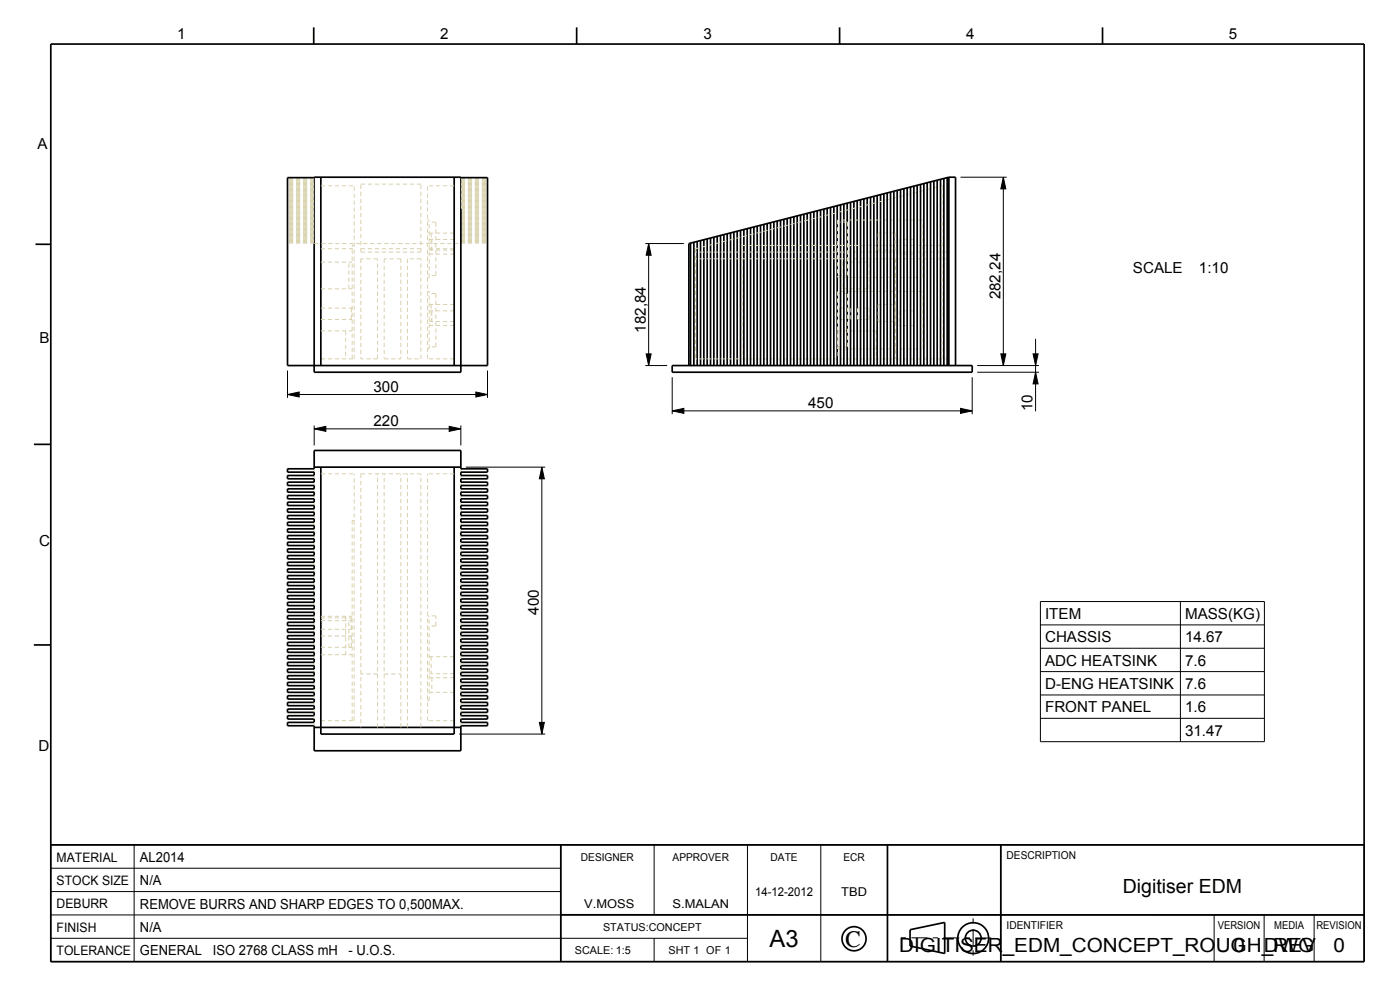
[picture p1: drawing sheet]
<svg xmlns="http://www.w3.org/2000/svg" width="420mm" height="297mm" viewBox="0 0 420 297" stroke-linecap="round" stroke-linejoin="round" font-family="sans-serif">
<g fill="#000">
<path d="M301 53.1l.7 3.5h-1.5zM194.6 73l.7 3.5h-1.5zM86.3 118.2l3.5-.7v1.5zM142.8 117.5l3.5 .7-3.5 .8zM193.8 106.1h1.5l-.7 3.5zM300.2 106.1h1.5l-.7 3.5zM310.7 111.6l.7 3.5h-1.5zM309.9 106.1h1.5l-.7 3.5zM94.3 128.5l3.5-.7v1.5zM134.8 127.8l3.5 .7-3.5 .8zM201.7 123.1l3.5-.7v1.5zM288.2 122.4l3.5 .7-3.5 .8z"/>
<path d="M162.6 140l.7 3.5h-1.5zM161.8 216.5h1.5l-.7 3.5z"/>
</g>
<g fill="none" stroke="#000" stroke-width=".3">
<path d="M288.2 53.1h13.8M301 53.1l.7 3.5h-1.5zM301 53.1v56.5M193.6 73h11.6M194.6 73l.7 3.5h-1.5zM194.6 73v36.6M86.3 118.2l3.5-.7v1.5zM86.3 118.2h60M86.3 111.1v8.1M142.8 117.5l3.5 .7-3.5 .8zM146.3 111.1v8.1M193.6 109.6h6.6"/>
<path d="M193.8 106.1h1.5l-.7 3.5zM201.7 113.1v11M291.7 113.1v11M293.2 111.6h18.5M293.2 109.6h18.5M300.2 106.1h1.5l-.7 3.5zM309.9 106.1h1.5l-.7 3.5zM310.7 111.6l.7 3.5h-1.5zM310.7 101.6v21.7M94.3 128.5l3.5-.7v1.5zM94.3 127.5v6M94.3 128.5h44"/>
<path d="M134.8 127.8l3.5 .7-3.5 .8zM138.3 127.5v6M201.7 123.1l3.5-.7v1.5zM201.7 123.1h90M288.2 122.4l3.5 .7-3.5 .8zM139.8 140h23.8M162.6 140l.7 3.5h-1.5zM162.6 140v80M312.1 180.3h67.2v42h-67.2zM312.1 187.3h67.2M312.1 194.3h67.2M354.1 180.3v42"/>
<path d="M161.8 216.5h1.5l-.7 3.5zM312.1 201.3h67.2M312.1 208.3h67.2M312.1 215.3h67.2M137.8 220h25.8M15.2 253.2h394v35h-394zM40.2 253.2v35M168.2 253.2v35M196.2 253.2v21M224.2 253.2v35M246.2 253.2v35M266.2 253.2v35"/>
<path d="M300.2 253.2v35M15.2 274.2h394M15.2 267.2h153M15.2 260.2h153M364.2 274.2v14M379.2 274.2v14M394.2 274.2v14M15.2 281.2h209M196.2 281.2v7"/>
</g>
<g fill="none" stroke="#000" stroke-width=".51">
<path d="M15.2 13.2h394v275h-394zM94.1 8.2v5M173 8.2v5M251.9 8.2v5M330.8 8.2v5M94.3 53.1h44v58.5h-44zM94.3 53.2h-8v56.4h60v-56.4h-8M96.3 53.1v56.5M136.3 53.1v56.5M258.2 59.9v49.7M259.2 59.6v50M260.2 59.4v50.2"/>
<path d="M261.2 59.1v50.5M262.2 58.8v50.8M263.2 58.6v51M264.2 58.3v51.3M265.2 58.1v51.5M266.2 57.8v51.8M267.2 57.6v52M268.2 57.3v52.3M269.2 57.1v52.5M270.2 56.8v52.8M271.2 56.5v53.1M272.2 56.3v53.3"/>
<path d="M273.2 56v53.6M274.2 55.8v53.8M275.2 55.5v54.1M276.2 55.3v54.3M277.2 55v54.6M278.2 54.8v54.8M279.2 54.5v55.1M280.2 54.3v55.3M281.2 54v55.6M282.2 53.7v55.9M283.2 53.5v56.1M284.2 53.2v56.4"/>
<path d="M284.7 53.1h2v56.5M284.7 53.1l-78 19.9v36.6M284.7 53.1v56.5M10.7 73.2h4.5M207.2 72.9v36.7M208.2 72.6v37M209.2 72.4v37.2M210.2 72.1v37.5M211.2 71.8v37.8M212.2 71.6v38M213.2 71.3v38.3M214.2 71.1v38.5"/>
<path d="M215.2 70.8v38.8M216.2 70.6v39M217.2 70.3v39.3M218.2 70.1v39.5M219.2 69.8v39.8M220.2 69.5v40.1M221.2 69.3v40.3M222.2 69v40.6M223.2 68.8v40.8M224.2 68.5v41.1M225.2 68.3v41.3M226.2 68v41.6"/>
<path d="M227.2 67.8v41.8M228.2 67.5v42.1M229.2 67.3v42.3M230.2 67v42.6M231.2 66.7v42.9M232.2 66.5v43.1M233.2 66.2v43.4M234.2 66v43.6M235.2 65.7v43.9M236.2 65.5v44.1M237.2 65.2v44.4M238.2 65v44.6"/>
<path d="M239.2 64.7v44.9M240.2 64.5v45.1M241.2 64.2v45.4M242.2 63.9v45.7M243.2 63.7v45.9M244.2 63.4v46.2M245.2 63.2v46.4M246.2 62.9v46.7M247.2 62.7v46.9M248.2 62.4v47.2M249.2 62.2v47.4M250.2 61.9v47.7"/>
<path d="M251.2 61.6v48M252.2 61.4v48.2M253.2 61.1v48.5M254.2 60.9v48.7M255.2 60.6v49M256.2 60.4v49.2M257.2 60.1v49.5M201.7 109.6h90v2h-90zM10.2 133.2h5M86.3 140.5h8v-5.5h44v5.5h8v1h-8v1h8v1h-8v1h8v1h-8v1h8v1h-8v1h8v1h-8v1h8v1h-8v1h8v1h-8v1h8v1h-8v1h8v1h-8v1h8v1h-8v1h8v1h-8v1h8v1h-8v1h8v1h-8v1h8v1h-8v1h8v1h-8v1h8v1h-8v1h8v1h-8v1h8v1h-8v1h8v1h-8v1h8v1h-8v1h8v1h-8v1h8v1h-8v1h8v1h-8v1h8v1h-8v1h8v1h-8v1h8v1h-8v1h8v1h-8v1h8v1h-8v1h8v1h-8v1h8v1h-8v1h8v1h-8v1h8v1h-8v1h8v1h-8v1h8v1h-8v1h8v1h-8v1h8v1h-8v1h8v1h-8v1h8v1h-8v1h8v1h-8v7.5h-44v-7.5h-8v-1h8v-1h-8v-1h8v-1h-8v-1h8v-1h-8v-1h8v-1h-8v-1h8v-1h-8v-1h8v-1h-8v-1h8v-1h-8v-1h8v-1h-8v-1h8v-1h-8v-1h8v-1h-8v-1h8v-1h-8v-1h8v-1h-8v-1h8v-1h-8v-1h8v-1h-8v-1h8v-1h-8v-1h8v-1h-8v-1h8v-1h-8v-1h8v-1h-8v-1h8v-1h-8v-1h8v-1h-8v-1h8v-1h-8v-1h8v-1h-8v-1h8v-1h-8v-1h8v-1h-8v-1h8v-1h-8v-1h8v-1h-8v-1h8v-1h-8v-1h8v-1h-8v-1h8v-1h-8v-1h8v-1h-8v-1h8v-1h-8v-1h8v-1h-8v-1h8v-1h-8v-1h8v-1h-8v-1h8v-1h-8v-1h8v-1h-8v-1h8v-1h-8v-1h8v-1h-8zM94.3 140h44M96.3 140v80h40v-80"/>
<path d="M10.1 193.3h5M94.3 218h44M15.2 253.2h394M168.2 253.2v35M266.2 253.2v35M300.2 253.2v35M168.2 274.2h241M273 278.6l10.4-2.1v9.3l-10.4-2.3M273 278.7v4.9"/>
<circle cx="256.2" cy="281.3" r="3.6"/>
<circle cx="292" cy="281.2" r="4.6"/>
<circle cx="292" cy="281.2" r="2.37"/>
</g>
<path d="M291.9 275.2v12M270.2 281l28.4 .1" fill="none" stroke="#000" stroke-width=".3" stroke-dasharray="1.6 1.6 4.8 1.6" stroke-linecap="butt"/>
<g fill="none" stroke="#d9d2ad" stroke-width=".3" stroke-dasharray="1.3 .8" stroke-linecap="butt">
<path d="M94.3 59.9h-8M94.3 59.6h-8M94.3 59.4h-8M94.3 59.1h-8M94.3 58.8h-8M94.3 58.6h-8M94.3 58.3h-8M94.3 58.1h-8M94.3 57.8h-8M94.3 57.6h-8M94.3 57.3h-8M94.3 57.1h-8"/>
<path d="M94.3 56.8h-8M94.3 56.5h-8M94.3 56.3h-8M94.3 56h-8M94.3 55.8h-8M94.3 55.5h-8M94.3 55.3h-8M94.3 55h-8M94.3 54.8h-8M94.3 54.5h-8M94.3 54.3h-8M94.3 54h-8"/>
<path d="M94.3 53.7h-8M94.3 53.5h-8M96.3 55.7h10M108.3 55.2h18M136.3 55.7h-8M138.3 59.9h8M138.3 59.6h8M138.3 59.4h8M138.3 59.1h8M138.3 58.8h8M138.3 58.6h8M138.3 58.3h8"/>
<path d="M138.3 58.1h8M138.3 57.8h8M138.3 57.6h8M138.3 57.3h8M138.3 57.1h8M138.3 56.8h8M138.3 56.5h8M138.3 56.3h8M138.3 56h8M138.3 55.8h8M138.3 55.5h8M138.3 55.3h8"/>
<path d="M138.3 55h8M138.3 54.8h8M138.3 54.5h8M138.3 54.3h8M138.3 54h8M138.3 53.7h8M138.3 53.5h8M94.3 73h44M94.3 72.9h-8M94.3 72.6h-8M94.3 72.4h-8M94.3 72.1h-8"/>
<path d="M94.3 71.8h-8M94.3 71.6h-8M94.3 71.3h-8M94.3 71.1h-8M94.3 70.8h-8M94.3 70.6h-8M94.3 70.3h-8M94.3 70.1h-8M94.3 69.8h-8M94.3 69.5h-8M94.3 69.3h-8M94.3 69h-8"/>
<path d="M94.3 68.8h-8M94.3 68.5h-8M94.3 68.3h-8M94.3 68h-8M94.3 67.8h-8M94.3 67.5h-8M94.3 67.3h-8M94.3 67h-8M94.3 66.7h-8M94.3 66.5h-8M94.3 66.2h-8M94.3 66h-8"/>
<path d="M94.3 65.7h-8M94.3 65.5h-8M94.3 65.2h-8M94.3 65h-8M94.3 64.7h-8M94.3 64.5h-8M94.3 64.2h-8M94.3 63.9h-8M94.3 63.7h-8M94.3 63.4h-8M94.3 63.2h-8M94.3 62.9h-8"/>
<path d="M94.3 62.7h-8M94.3 62.4h-8M94.3 62.2h-8M94.3 61.9h-8M94.3 61.6h-8M94.3 61.4h-8M94.3 61.1h-8M94.3 60.9h-8M94.3 60.6h-8M94.3 60.4h-8M94.3 60.1h-8M96.3 78.6h9.4"/>
<path d="M96.3 74.5h10M106.3 73.6h-.6M108.3 77.6v30M108.3 75.6v-20.4M108.3 75.6h18M108.3 74.5h18M113.3 77.6h-5M115.3 77.6v30M120.3 77.6v30M120.3 77.6h-5M122.3 77.6v30M126.3 77.6h-4"/>
<path d="M126.3 75.6v-20.4M128.8 66h-.5M129.4 69.9v5.1M129.6 71.8v4.4M130.8 66.6h-2M136.3 76.2h-7.5M136.3 75h-7.5M136.3 74.5h-8M136.3 71.8h-7.5M136.3 69.9h-7.5M138.3 72.9h8M138.3 72.6h8"/>
<path d="M138.3 72.4h8M138.3 72.1h8M138.3 71.8h8M138.3 71.6h8M138.3 71.3h8M138.3 71.1h8M138.3 70.8h8M138.3 70.6h8M138.3 70.3h8M138.3 70.1h8M138.3 69.8h8M138.3 69.5h8"/>
<path d="M138.3 69.3h8M138.3 69h8M138.3 68.8h8M138.3 68.5h8M138.3 68.3h8M138.3 68h8M138.3 67.8h8M138.3 67.5h8M138.3 67.3h8M138.3 67h8M138.3 66.7h8M138.3 66.5h8"/>
<path d="M138.3 66.2h8M138.3 66h8M138.3 65.7h8M138.3 65.5h8M138.3 65.2h8M138.3 65h8M138.3 64.7h8M138.3 64.5h8M138.3 64.2h8M138.3 63.9h8M138.3 63.7h8M138.3 63.4h8"/>
<path d="M138.3 63.2h8M138.3 62.9h8M138.3 62.7h8M138.3 62.4h8M138.3 62.2h8M138.3 61.9h8M138.3 61.6h8M138.3 61.4h8M138.3 61.1h8M138.3 60.9h8M138.3 60.6h8M138.3 60.4h8"/>
<path d="M138.3 60.1h8M208.7 74.5v33.1M208.7 74.5l76-19.3M222.7 73.6v34M251.3 66v17.2M252.7 78.6v8M254.3 66.6h-3M260.7 78.6h-8M263.5 69.9v5.1M268.6 75h-5.1M268.6 69.9h-5.1M268.6 69.9v5.1"/>
<path d="M268.7 77.6v30M269.8 71.8v4.4M274.2 76.2h-4.4M274.2 71.8h-4.4M276.7 66h-25.4M282.7 73.6h-60M284.7 77.6h-76M284.7 75.6h-76M96.3 99.2h9.4M96.3 95.8h9.4M96.3 92.4h9.4M96.3 86.6h9.4"/>
<path d="M103.7 99.2v8.4M104.7 86.6v-8M105.4 92.4v3.4M128.8 87.4h-.5M128.8 83.2h-.5M128.8 83.2v-17.2M129.4 91.3v5.1M129.6 93.2v4.4M130.8 88h-2M130.8 82.6h-2M130.8 82.6v-16M136.3 97.6h-7.5"/>
<path d="M136.3 96.4h-7.5M136.3 93.2h-7.5M136.3 91.3h-7.5M251.3 83.2h25.4M251.3 82.6h3M251.3 87.4v17.2M251.4 99.2v8.4M251.9 92.4v3.4M252.7 86.6h8M254.3 88h-3M254.3 82.6v-16M255.3 95.8h-3.4"/>
<path d="M255.3 92.4h-3.4M255.3 92.4v3.4M257.3 92.4v3.4M260.7 95.8h-3.4M260.7 92.4h-3.4M260.7 92.4v3.4M260.7 86.6v-8M262.9 99.2h-11.5M262.9 99.2v8.4M263.5 91.3v5.1M268.6 96.4h-5.1M268.6 91.3h-5.1"/>
<path d="M268.6 91.3v5.1M269.8 93.2v4.4M274.2 97.6h-4.4M274.2 93.2h-4.4M276.7 87.4h-25.4M276.7 83.2v-17.2M96.3 107.6h10M105.7 107.6v-34M106.3 107.6v-51.9M113.3 107.6h-5M113.3 107.6v-30M115.3 107.6h5"/>
<path d="M122.3 107.6h4M126.3 107.6v-30M128.3 107.6v-51.9M128.8 104.6h-.5M128.8 104.6v-17.2M130.8 104h-2M130.8 104v-16M136.3 107.6h-8M251.3 104.6h25.4M251.3 104h3M254.3 104v-16M276.7 104.6v-17.2"/>
<path d="M282.7 107.6v-51.9M284.7 107.6h-76M94.3 140.5v1M94.3 142.5v1M94.3 144.5v1M94.3 146.5v1M94.3 148.5v1M94.3 150.5v1M94.3 152.5v1M94.3 154.5v1M94.3 156.5v1M94.3 158.5v1"/>
<path d="M96.3 142h10M106.3 156h-.6M108.3 142v76M108.3 142h18M136.3 142h-8M138.3 159.5v-1M138.3 157.5v-1M138.3 155.5v-1M138.3 153.5v-1M138.3 151.5v-1M138.3 149.5v-1M138.3 147.5v-1"/>
<path d="M138.3 145.5v-1M138.3 143.5v-1M138.3 141.5v-1M94.3 160.5v1M94.3 162.5v1M94.3 164.5v1M94.3 166.5v1M94.3 168.5v1M94.3 170.5v1M94.3 172.5v1M94.3 174.5v1M94.3 176.5v1"/>
<path d="M94.3 178.5v1M138.3 179.5v-1M138.3 177.5v-1M138.3 175.5v-1M138.3 173.5v-1M138.3 171.5v-1M138.3 169.5v-1M138.3 167.5v-1M138.3 165.5v-1M138.3 163.5v-1M138.3 161.5v-1M94.3 180.5v1"/>
<path d="M94.3 182.5v1M94.3 184.5v1M94.3 186.5v1M94.3 188.5v1M94.3 190.5v1M94.3 192.5v1M94.3 194.5v1M94.3 196.5v1M94.3 198.5v1M96.3 196.2h9.4M96.3 194h9.4M96.3 190.6h9.4"/>
<path d="M96.3 188.6h9.4M96.3 186h9.4M96.3 185.2h9.4M96.3 184.7h9.4M103.7 184.7v11.5M104.7 194v-8M105.4 185.2v3.4M105.4 190.6v3.4M129.4 196.8v5.1M130.8 187.6h-2M130.8 184.6h-2.5M130.8 187.6v-3"/>
<path d="M136.3 196.8h-7.5M138.3 199.5v-1M138.3 197.5v-1M138.3 195.5v-1M138.3 193.5v-1M138.3 191.5v-1M138.3 189.5v-1M138.3 187.5v-1M138.3 185.5v-1M138.3 183.5v-1M138.3 181.5v-1M94.3 200.5v1"/>
<path d="M94.3 202.5v1M94.3 204.5v1M94.3 206.5v1M94.3 208.5v1M94.3 210.5v1M94.3 212.5v1M94.3 214.5v1M94.3 216.5v1M96.3 216h10M105.7 216v-60M106.3 216v-74M113.3 202h-5"/>
<path d="M113.3 218v-76M115.3 202h5M115.3 218v-76M120.3 218v-76M122.3 218v-76M126.3 218v-76M128.3 216v-74M128.8 210h-.5M128.8 210v-25.4M129.6 203.1v4.4M136.3 216h-8M136.3 207.5h-7.5"/>
<path d="M136.3 203.1h-7.5M136.3 201.9h-7.5M138.3 217.5v-1M138.3 215.5v-1M138.3 213.5v-1M138.3 211.5v-1M138.3 209.5v-1M138.3 207.5v-1M138.3 205.5v-1M138.3 203.5v-1M138.3 201.5v-1"/>
</g>
<text font-size="7.2" x="230.9" y="284">A3</text>
<text font-size="7" x="253.5" y="283.8">C</text>
<g font-size="5.8">
<text x="336.9" y="267.7">Digitiser EDM</text>
<text x="269.7" y="285.2">DIGITISER_EDM_CONCEPT_ROUGH_REV</text>
<text x="370" y="285.2">0</text>
<text x="379.1" y="285.2">DWG</text>
<text x="400" y="285.2">0</text>
</g>
<g font-size="4.6">
<text x="53.1" y="11.6">1</text>
<text x="132" y="11.8">2</text>
<text x="211" y="11.8">3</text>
<text x="289.8" y="11.8">4</text>
<text x="368.7" y="11.8">5</text>
<text x="11.3" y="44.7">A</text>
<text x="339.9" y="81.8">SCALE</text>
<text x="359.7" y="81.8">1:10</text>
<text x="300.1" y="89.7" transform="rotate(-90 300.1 89.7)">282,24</text>
<text x="193.7" y="99.7" transform="rotate(-90 193.7 99.7)">182,84</text>
<text x="11.8" y="102.7">B</text>
<text x="112.1" y="117.4">300</text>
<text x="242.5" y="122.3">450</text>
<text x="309.8" y="123.3" transform="rotate(-90 309.8 123.3)">10</text>
<text x="112.1" y="127.7">220</text>
<text x="11.7" y="163.7">C</text>
<text x="161.7" y="184.2" transform="rotate(-90 161.7 184.2)">400</text>
<text x="313.5" y="185.5">ITEM</text>
<text x="355.5" y="185.5">MASS(KG)</text>
<text x="313.5" y="192.5">CHASSIS</text>
<text x="355.5" y="192.5">14.67</text>
<text x="313.5" y="199.5">ADC HEATSINK</text>
<text x="355.5" y="199.5">7.6</text>
<text x="313.5" y="206.5">D-ENG HEATSINK</text>
<text x="355.5" y="206.5">7.6</text>
<text x="313.5" y="213.5">FRONT PANEL</text>
<text x="355.5" y="213.5">1.6</text>
<text x="355.5" y="220.5">31.47</text>
<text x="11.6" y="224.9">D</text>
</g>
<g font-size="4.2">
<text x="42" y="258.3">AL2014</text>
<text x="42" y="265.3">N/A</text>
<text x="42" y="272.3">REMOVE BURRS AND SHARP EDGES TO 0,500MAX.</text>
<text x="42" y="279.3">N/A</text>
<text x="42" y="286.3">GENERAL</text>
<text x="63.9" y="286.3">ISO 2768 CLASS mH</text>
<text x="104.6" y="286.3">- U.O.S.</text>
</g>
<g font-size="3.9">
<text x="17" y="258.2">MATERIAL</text>
<text x="17" y="265.2">STOCK SIZE</text>
<text x="17" y="272.2">DEBURR</text>
<text x="17" y="279.2">FINISH</text>
<text x="17" y="286.2">TOLERANCE</text>
</g>
<g font-size="3.6">
<text x="226.5" y="268.6">14-12-2012</text>
<text x="252.4" y="268.6">TBD</text>
<text x="175.3" y="272.1">V.MOSS</text>
<text x="201.7" y="272.1">S.MALAN</text>
</g>
<g font-size="3.3">
<text x="174.3" y="258">DESIGNER</text>
<text x="201.8" y="258">APPROVER</text>
<text x="231.2" y="258">DATE</text>
<text x="253" y="258">ECR</text>
<text x="302" y="257.5">DESCRIPTION</text>
<text x="180.9" y="279">STATUS:CONCEPT</text>
<text x="302" y="278.5">IDENTIFIER</text>
<text x="365.3" y="278.5">VERSION</text>
<text x="382.2" y="278.5">MEDIA</text>
<text x="394.9" y="278.5">REVISION</text>
<text x="172.5" y="286">SCALE: 1:5</text>
<text x="200.5" y="286">SHT 1 OF 1</text>
</g>
</svg>
